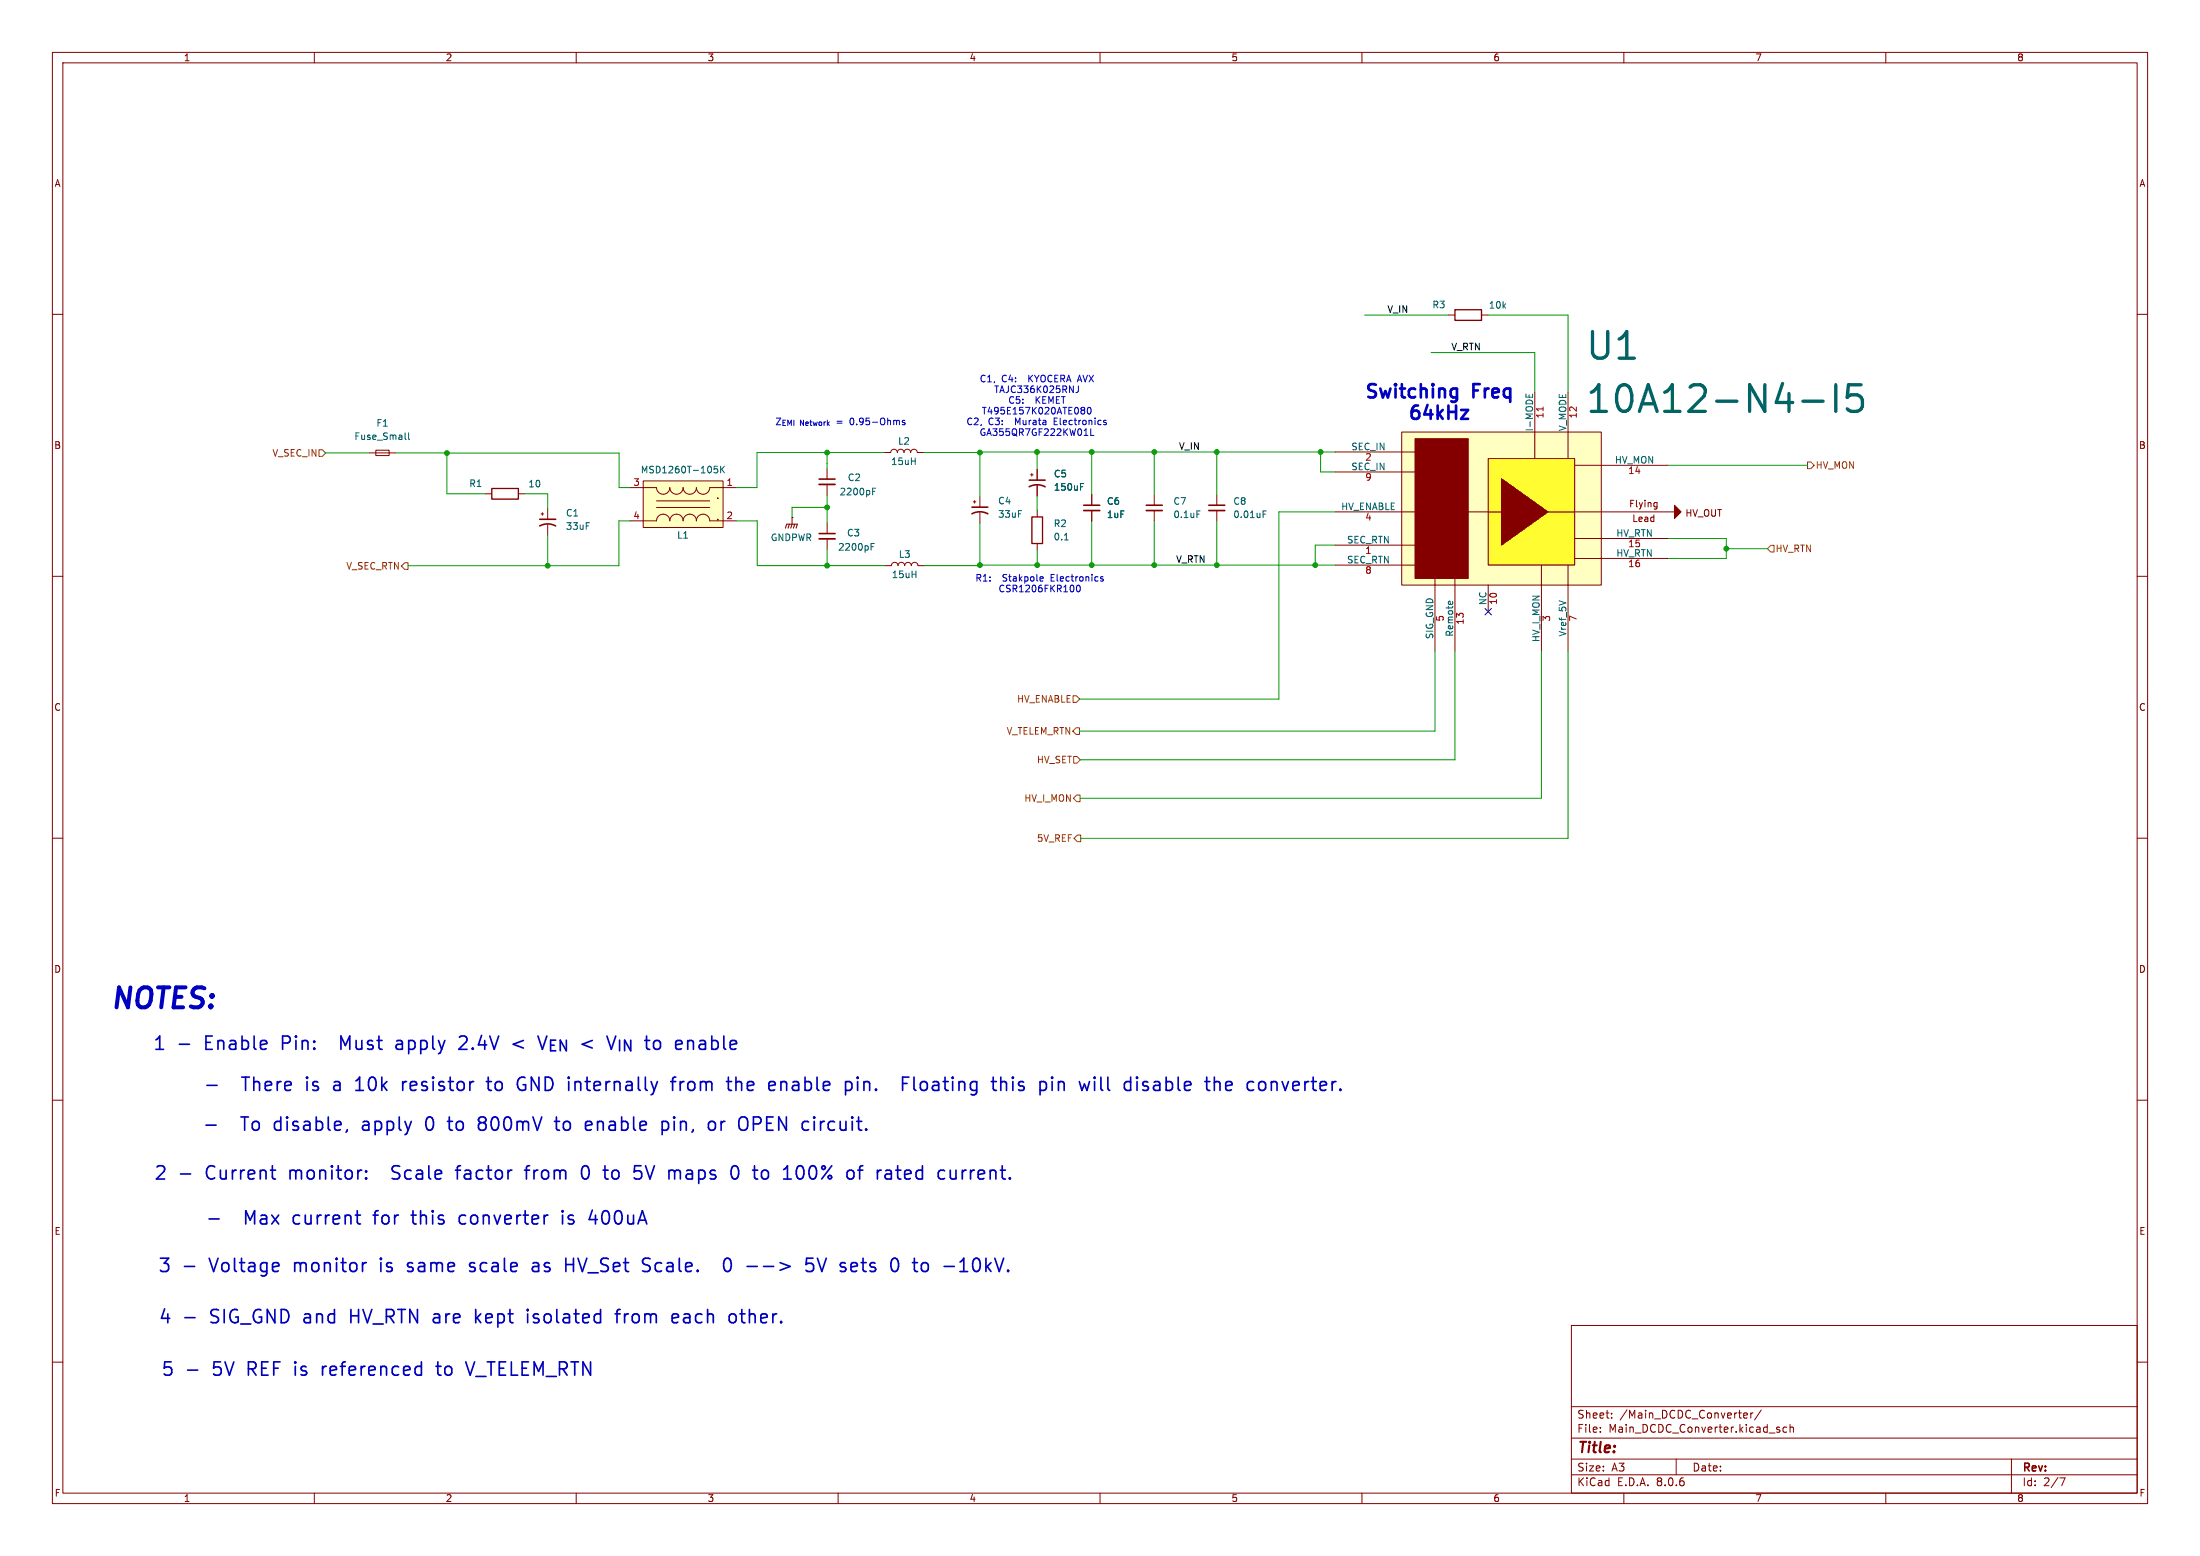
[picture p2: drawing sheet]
<svg xmlns="http://www.w3.org/2000/svg" width="420mm" height="297mm" viewBox="0 0 420 297" stroke-linecap="round" stroke-linejoin="round" font-family="sans-serif">
<g fill="none" stroke="#840000" stroke-width=".19">
<path d="M10 10h400v277h-400zM12 12h396v273h-396zM60 10v2M110 10v2M160 10v2M210 10v2M260 10v2M310 10v2M360 10v2M10 60h2M408 60h2M276.5 60.1h1.2"/>
<path d="M282.8 60.1h1.3M157.9 89.4v2M157.9 92.5v2M157.9 99.8v2M185.8 95.8h.5M186.1 95.5v.5M187.1 94.8v2M187.1 97.8v2.1M196.7 90.6h.5M197 90.4v.5M198 89.6v2M198 92.7v2"/>
<path d="M198 97.4v1.3M208.4 94.4v2M208.4 97.5v2M232.3 94.4v2M232.3 97.5v2M10 110h2M157.9 102.9v2M198 103.7v1.3M408 110h2M10 160h2M408 160h2M10 210h2"/>
<path d="M408 210h2M10 260h2M300 253h108v32h-108zM408 260h2M300 278.5h108M300 274.5h108M300 268.5h108M305.5 273.2v.2M305.5 272.5v.1M307.7 270.5v.2M307.7 269.8v.1M320 278.5v3"/>
<path d="M333.1 269.7l.4 .1 .1 .2-.7 .2M333.5 270.6l-.4 .1M334.2 269.7v1M334.7 269.7l-.3 .1-.2 .2M336.2 269.1l-1.3 1.9M339.6 272.9l.2 .2-.2 .3M339.6 272.4l.1 .1M341.1 272.5l-.4-.1-.3 .3 .1 .6h.6M341.7 272.5l.2-.1 .4 .1 .1 .9M341.7 271.9v1.5M384 278.5v6.5M60 285v2"/>
<path d="M110 285v2M160 285v2M210 285v2M260 285v2M300 281.5h108M310 285v2M360 285v2M393.2 282.1h1l-.6 1.5"/>
</g>
<path d="M156.4 92.5h3M206.9 97.5h3M230.8 97.5h3M156.4 102.9h3" fill="none" stroke="#840000" stroke-width=".33"/>
<path d="M156.4 91.4h3M185.5 98.1a3.2 3.2 0 0 1 3.1 0M185.5 96.8h3.1M196.5 92.9a3.2 3.2 0 0 1 3 0M196.5 91.6h3M206.9 96.4h3M230.8 96.4h3M156.4 101.8h3" fill="none" stroke="#840000" stroke-width=".3"/>
<path d="M166.6 93.8h.4M166.6 93.2h.6M206.3 92.9h.4M206.3 92.3h.6M241.1 98.1h.5M241.1 97.5h.6M166.3 104.3h.4M166.3 103.7h.6M203.2 103.1h.7" fill="none" stroke="#006464" stroke-width=".19"/>
<path d="M277.7 59.1h5.1v2.1h-5.1zM197 98.7h2v5h-2z" fill="none" stroke="#840000" stroke-width=".25"/>
<path d="M122.8 91.8h15.2v8.9h-15.2z" fill="#ffffc2"/>
<g fill="none" stroke="#840000" stroke-width=".19">
<path d="M70.5 86.4h5.1M71.7 85.9h2.6v1.1h-2.6zM120.3 93.1h5a1.27 1.27 0 0 0 1.3 1.2 1.27 1.27 0 0 0 1.3-1.2 1.27 1.27 0 0 0 1.2 1.2 1.27 1.27 0 0 0 1.3-1.2M122.8 91.8h15.2v8.9h-15.2zM125.3 95.6h10.2M125.3 96.9h10.2M126.6 98.1a1.27 1.27 0 0 1 1.3 1.3 1.27 1.27 0 0 1 1.2-1.3M126.6 98.1a1.27 1.27 0 0 0-1.3 1.3h-5M129.1 98.1a1.27 1.27 0 0 1 1.3 1.3M130.4 93.1a1.27 1.27 0 0 0 1.3 1.2 1.27 1.27 0 0 0 1.3-1.2 1.27 1.27 0 0 0 1.2 1.2 1.27 1.27 0 0 0 1.3-1.2h5.1M131.7 98.1a1.27 1.27 0 0 1 1.2 1.3 1.27 1.27 0 0 1 1.3-1.3M131.7 98.1a1.27 1.27 0 0 0-1.3 1.3"/>
<path d="M134.2 98.1a1.27 1.27 0 0 1 1.3 1.3h5.1M151.2 98.8h.1M151.2 98.8v1.3"/>
</g>
<path d="M77.3 83.7l.2 .2M78 82.6v1.1l.2 .2M136.4 89h.6M136.5 89.5h.3l.2 .2-.1 .5-.4 .1M137.6 89v1.3M137.8 89.5l.5 .8M138.3 89l-.7 .7" fill="none" stroke="#006464" stroke-width=".19"/>
<path d="M149.9 100.8l.3-.7h2l-.2 .7M150.7 100.1l-.3 .7M151.2 100.1l-.2 .7M151.7 100.1l-.2 .7" fill="none" stroke="#840000" stroke-width=".2"/>
<path d="M267.6 82.5h38.1v29.2h-38.1z" fill="#ffffc2"/>
<path d="M284.1 87.5h16.5v20.4h-16.5z" fill="#fffc31"/>
<g fill="none" stroke="#840000" stroke-width=".19">
<path d="M293 74.8v12.7M299.3 74.8v12.7M92.6 94.3h1.3M99 94.3h1.2M103.3 98.1h.5M103.5 97.8v.6M104.6 97.1v2M168.8 86.4h1.2a.64 .64 0 0 1 .7-.7 .64 .64 0 0 1 .6 .7 .64 .64 0 0 1 .6-.7 .64 .64 0 0 1 .7 .7 .64 .64 0 0 1 .6-.7 .64 .64 0 0 1 .6 .7 .64 .64 0 0 1 .7-.7 .64 .64 0 0 1 .6 .7h1.3M198 89.6v2M198 92.7v2M208.4 94.4v2M208.4 97.5v2"/>
<path d="M220.4 94.4v2M220.4 97.5v2M254.9 97.7h15.2M254.9 90.1h15.2M254.9 86.3h15.2M267.6 82.5h38.1v29.2h-38.1zM280.3 97.7h6.3M284.1 87.5h16.5v20.4h-16.5zM295.5 97.7h24.2M300.6 88.8h17.8M316 95.9l.3 .1M316.3 95.9v1l-.2 .3"/>
<path d="M316.3 96.7l-.3 .1M104.6 100.1v2.1M168.9 108h1.3a.64 .64 0 0 1 .6-.7 .64 .64 0 0 1 .6 .7 .64 .64 0 0 1 .7-.7 .64 .64 0 0 1 .6 .7 .64 .64 0 0 1 .6-.7 .64 .64 0 0 1 .7 .7 .64 .64 0 0 1 .6-.7 .64 .64 0 0 1 .6 .7h1.3M254.9 107.9h15.2M254.9 104.1h15.2M273.9 109.1v15.3M277.8 109.1v15.3M284.1 111.7v5.1M294.3 107.9v16.5M299.3 107.9v16.5M300.6 106.6h17.8M300.6 102.8h17.8"/>
</g>
<g fill="#840000" stroke="#840000" stroke-width=".19">
<path d="M286.6 91.4l8.9 6.3-8.9 6.4z"/>
<path d="M319.7 96.4l1.2 1.3-1.2 1.3z"/>
<path d="M270.1 83.7h10.2v26.7h-10.2z"/>
</g>
<path d="M291.3 75.2v.6M291.9 75.4v.4M292.6 75.2v.6M206.3 92.9h.4M206.3 92.3h.6M228.5 97.5h.6M276.5 114.9l.3-.1 .1 .6M277.3 114.8v.1" fill="none" stroke="#006464" stroke-width=".19"/>
<path d="M294.6 77.7v.7" fill="none" stroke="#a90000" stroke-width=".19"/>
<path d="M344.2 76.6h3.8M350.5 73.4v5.1M355.3 73.4h-2.4l-.3 2.5 .8-.5h1.2l.5 .2 .4 .7v1.2l-.2 .5-.7 .5h-1.2l-.8-.5" fill="none" stroke="#006464" stroke-width=".63"/>
<path d="M93.9 93.2h5.1v2.1h-5.1z" fill="none" stroke="#840000" stroke-width=".25"/>
<path d="M218.8 97.5h3.1" fill="none" stroke="#840000" stroke-width=".33"/>
<path d="M103 99.1h3.1M218.8 96.4h3.1M103 100.4a3.2 3.2 0 0 1 3.1 0" fill="none" stroke="#840000" stroke-width=".3"/>
<path d="M60.9 85.8h.6l.7 .7-.7 .6h-.6zM345.1 88.2h.6l.6 .6-.6 .7h-.6zM77.3 107.4h.6v1.3h-.6l-.7-.6zM338 104.1h.7v1.3h-.7l-.6-.7zM204.8 139.6l.6-.7h.7v1.3h-.7zM204.9 132.8h.6l.6 .6-.6 .7h-.6zM204.9 152.4l.7-.7h.6v1.3h-.6zM205 144.4h.6l.6 .6-.6 .7h-.6zM205.7 159.4h.6v1.3h-.6l-.7-.7z" fill="none" stroke="#725600" stroke-width=".19"/>
<g fill="none" stroke="#0000c2" stroke-width=".32">
<path d="M34.2 199.3h2M65.9 199.6l-.8-1.8v2.5M75.7 198.7l.3-.1 .7 .1M76.6 199.3h-.6a.5 .5 0 0 0-.4 .5 .5 .5 0 0 0 .4 .5h.6M87.7 198l.4-.2h.6l.3 .2M89 198.8l-1.4 1.5h1.6M99.9 198.6l-1.9 .7 1.9 .7M102.7 197.8l.8 2.5 .9-2.5M131.7 198.6h.3l.4 .4v1.3M39.3 214.8h2M39.5 207.2h1.9M66.3 215.6l-.2 .5"/>
<path d="M67.9 208.1h1.5M68.7 205.6l-.8 .7M76.9 206.4v1.7M77.6 206.4a.65 .65 0 0 0-.7 .5M81.9 213.2a1.59 1.59 0 0 0 0 2.5M85.4 214h1M85.8 215.4l.1 .2 .5 .1M91.6 214.2l.2 .1M91.6 213.3l.7-.1 .4 .2M91.8 214.3h.5M91.8 214.3l-.2 .1M92.3 214.3l.4 .2"/>
<path d="M92.7 215.5l-.4 .2-.7-.1M92.7 214l-.4 .3M92.8 206.4h1M93.2 205.6v2.2l.1 .2 .5 .1M99.3 205.7l.3-.1 .6 .1M99.9 207h.4v.9a.89 .89 0 0 1-1 .1M105.9 214h.9M106.2 213.2v2.2l.1 .2 .5 .1M107.8 214.2l-.3 .3v.8l.3 .3M126.7 214l.7 .2 .2 .3-.1 1-.4 .2h-.4M128 206.4h1M128.7 213.2v.2"/>
<path d="M128.7 214v1.7M128.7 213.2l-.1 .1 .1 .1M128.7 213.2l.1 .1-.1 .1M129 205.6l-.5 .1-.1 .3v2.1M129.9 206.4v1.7M130.6 206.4a.65 .65 0 0 0-.7 .5M137.7 214v1.7M138.4 214a.65 .65 0 0 0-.7 .5M140.5 205.6v2.5M140.5 206.7a.63 .63 0 0 1 1.1 .1v1.3M143.8 214.5h1M144.8 213.2h-1v2.5"/>
<path d="M149.1 206.7a.63 .63 0 0 1 1.1 .1v1.3M157.1 214l-.4 .5M163.7 205.6v.2M163.7 206.4v1.7M163.7 205.6l-.1 .1 .1 .1M163.7 205.6l.1 .1-.1 .1M164.9 206.4v1.7M165.7 206.4h-.4l-.4 .3M172.3 205.6h1.2M172.3 206.8h.9M174.5 205.6v2.2l.3 .3M175.9 206.6a.69 .69 0 0 1 1.1 .3v.8a.69 .69 0 0 1-.6 .5 .69 .69 0 0 1-.7-.5v-.8z"/>
<path d="M191.4 206.4l.6 .2 .1 .2v1.3M193.4 205.6v.2M193.4 206.4v1.7M193.4 205.6l-.2 .1 .2 .1M193.4 205.6l.1 .1-.1 .1M194.4 208l.8 .1M194.8 206.4l-.4 .4 .2 .4 .2 .1M202.4 206.4l.6 .2 .2 .2v1.3M211.5 205.6v2.2l.4 .3M220.3 206.6l.3-.2 .7 .2M221.4 207l-.8 .2a.5 .5 0 0 0-.4 .5 .5 .5 0 0 0 .4 .4l.8-.1M234.4 206.4l.7 .2 .1 .4-1.2 .3"/>
<path d="M235.1 208l-.7 .1M244.8 206.4l.6 1.7 .6-1.7M34.5 224.1h1.9M39.9 232.7h1.9M51.6 223.4h1M52.4 225.1h.2M67.8 231.9h1M68.6 233.6h.2M69.9 224.8l.1 .1-.1 .2M69.9 224.8l-.1 .1 .1 .2M69.9 223.5v.2M69.9 224.8v.3"/>
<path d="M69.9 223.5l.1 .1-.1 .1M69.9 223.5l-.1 .1 .1 .1M71.2 231.9h1M74.9 224.9l.9 .2M75.3 222.5a.62 .62 0 0 0-.5 .6 .62 .62 0 0 0 .5 .6M78.5 231.9h1M78.8 231.1v2.2l.4 .3M86.9 223.4h1M87.9 222.5l-.5 .1-.1 .3v2.2M88.6 231.9h-.4l-.5 .5 .1 1 .4 .2h.4M100.1 223.4h1M101.1 222.5l-.5 .1-.1 .3v2.2"/>
<path d="M107.4 231.1v.2M107.4 231.9v1.7M107.4 231.1l-.1 .1 .1 .1M107.4 231.1l.1 .1-.1 .1M108.5 233.5l.2 .1M108.8 231.9l-.3 .4 .1 .4 .2 .1M111.4 222.6a.6 .6 0 0 1 .9 .4 1.49 1.49 0 0 1-.4 2.1 .65 .65 0 0 1-.8-.5 1.98 1.98 0 0 1 .3-2zM112.5 232.8h1.5M113.7 231.9v1.7M116.8 224.6a.69 .69 0 0 0 .9 .5M117.7 223.4a.69 .69 0 0 0-.9 .4M123.2 222.5l.9 2.6"/>
<path d="M152.9 222.5a1.59 1.59 0 0 1 0 2.6M171 223.4h1M171.7 225.1h.3M172.8 223.5l-.1 .2v1l.1 .2M173.9 224l-1.2 .2M183.7 223.4v1.7M184.4 223.4a.65 .65 0 0 0-.7 .4M35.2 241.7h2M35.3 251.5h1.9M69.7 241h.2M72.7 240.2l-.1 .1 .1 .1M77.8 242.6l.7 .1"/>
<path d="M78.5 241l-.6 .1-.1 .3 .1 .3 .6 .2M83.6 259.9v2.2l.1 .3 .5 .1M88.9 259.9l.9 2.6 .8-2.6M89.6 242.6l.3 .1 .7-.1M90.6 241.1l-.6-.1-.4 .4 .2 .3 .8 .3M90.8 249.9v2.6M91.1 251.5l.7 1M91.8 250.8l-1 1M100.7 249.9v.3M100.7 250.8v1.7M100.7 249.9l-.1 .2 .1 .1M100.7 249.9l.2 .2-.2 .1"/>
<path d="M101.7 241.1l.3-.1 .7 .1 .1 .3v1.3M101.8 252.4l.3 .1M102.2 250.8l-.4 .3 .1 .4 .3 .1M102.8 241.6l-.8 .1a.5 .5 0 0 0-.4 .5 .5 .5 0 0 0 .4 .5l.8-.1M108 241.4h1.5M109.5 240.2v2.5M117.4 250.8h1M118.4 249.9l-.5 .2-.1 .2v2.2M119.2 250.8v1.7M119.4 251l-.2 .3M123.8 240.2l.3 .1M124 241.7l.1 .3-.1 .5"/>
<path d="M128.4 250.9l.8-.1 .2 .1 .1 .5-1.2 .2M128.4 252.4l.3 .1 .7-.1M130.6 251.6l-.1 .3 .1 .5M138.5 240.3a.6 .6 0 0 1 1 .3 1.49 1.49 0 0 1-.5 2.1 .65 .65 0 0 1-.7-.5 1.98 1.98 0 0 1 .2-1.9zM140 250.8l.5 .5v.7l-.5 .5M141.3 250.8h.9M141.6 249.9v2.2l.4 .4M145.8 241.7h1.9M155.2 240.2h-1.2l-.1 1.2 .3-.3 .9 .1 .2 .4-.1 .9-.4 .2h-.6l-.3-.2M156 240.2l.9 2.5 .8-2.5M164.4 241h1M164.8 240.2v2.1l.1 .3"/>
<path d="M174.2 241h1M174.6 240.2v2.1l.1 .3 .5 .1M185.9 240.4a2.14 2.14 0 0 0 0 2.1M35.8 261.5h1.9M61.6 260.8v1.7M62.1 260.8l-.5 .5M83.2 260.8h1"/>
</g>
<g fill="none" stroke="#0000c2" stroke-width=".19">
<path d="M166 79.8h-.6l-.1 .6M205.9 73.7l-.1 1.1-.4 .1M206.5 78.2l.1 .1M206.5 77.8h.3l.2 .1 .1 .2-.3 .2M206.6 78.3h.2M206.6 78.3l-.1 .1M206.8 78.3l.3 .2-.1 .4-.2 .1h-.3M207.7 77.8h.2a.68 .68 0 0 1 .4 .6 .68 .68 0 0 1-.4 .6 .84 .84 0 0 1-.2-1.2zM154.2 80.5l.1 .3-.5 .1M154.3 81.2h-.1M154.6 80.5h.4M154.7 80.2v.9l.2 .1"/>
<path d="M162.9 80v.8M163.5 81v.1M164.2 81.1h.2M164.8 80.5l-.1-.6-.4-.1-.2 .2v.4l.2 .2M166.6 80.6h.9M208.2 81.8v1.3h.6M210.7 80.6l.5 .2v.2l-.4 .1M210.7 80.3h.5M198.7 110.1h.4l.1 .3-.7 .1M199.1 110.9h-.4M205.6 111.8a.69 .69 0 0 0 .3 1.2l.3-.5-.1-.7M210.6 110.1h-.3l-.2 .2 .1 .1 .4 .2v.3h-.5"/>
</g>
<path d="M277.9 74.2l.2 .1M278.1 74.2v2l-.2 .4M278.1 75.7l-.2 .2M278.9 78.3h1.4l-1.4 1.6h1.4" fill="none" stroke="#0000c2" stroke-width=".51"/>
<g fill="none" stroke="#009600" stroke-width=".19">
<path d="M260.5 60.1h16M273.2 67.3h19.8v7.5M284.1 60.1h15.2v14.7M70.5 86.4l-8.3 .1M75.6 86.4h9.7v7.9h7.3M85.3 86.5h32.9v6.6h2.1M100.2 94.3h4.4v2.8M120.3 99.4h-2.1v8.6l-40.3 .1M140.6 99.4h4v8.6h24.3M157.9 94.5v5.3M157.9 88.5h.1M157.9 86.4v3"/>
<path d="M157.9 96.8h-6.7v2M168.8 86.4h-24.3v6.7h-3.9M176.4 86.4h10.7M187.1 99.9v8.1h-10.6M198 86.3h.1M198 86.3v3.3M198 94.7v2.7M198 97.4h.1M208.4 86.3v8.1M208.4 99.5v8.4M220.4 86.3v8.1M220.4 99.5v8.4"/>
<path d="M232.3 86.3v8.1M232.3 99.5v8.4M252.1 86.3v3.8h2.8M254.9 86.3h-67.8v8.5M254.9 97.7h-10.8v35.7h-38M318.4 88.8h26.7M104.6 102.2v5.8M157.9 104.9v3.1M187.1 107.9h67.8M198 105v2.9M254.9 104.1h-3.8v3.8M318.4 102.8h11.2v3.8h-11.2"/>
<path d="M329.6 104.7h7.8M273.9 124.4v15.2h-67.8M277.8 124.4v20.6h-71.6M294.3 124.4v28h-88.1M299.3 124.4v35.6h-93"/>
</g>
<path d="M283.5 116.1l1.2 1.3M284.7 116.1l-1.2 1.3" fill="none" stroke="#000084" stroke-width=".19"/>
<g fill="#009600" stroke="#009600" stroke-width=".19">
<circle cx="198" cy="107.9" r=".46"/>
<circle cx="220.4" cy="107.9" r=".46"/>
<circle cx="208.4" cy="107.9" r=".46"/>
<circle cx="232.3" cy="107.9" r=".46"/>
<circle cx="251.1" cy="107.9" r=".46"/>
<circle cx="208.4" cy="86.3" r=".46"/>
<circle cx="187.1" cy="86.4" r=".46"/>
<circle cx="187.1" cy="107.9" r=".46"/>
<circle cx="157.9" cy="96.8" r=".46"/>
<circle cx="198" cy="86.3" r=".46"/>
<circle cx="157.9" cy="86.4" r=".46"/>
<circle cx="104.6" cy="108" r=".46"/>
<circle cx="85.3" cy="86.5" r=".46"/>
<circle cx="157.9" cy="108" r=".46"/>
<circle cx="329.6" cy="104.7" r=".46"/>
<circle cx="252.1" cy="86.3" r=".46"/>
<circle cx="220.4" cy="86.3" r=".46"/>
<circle cx="232.3" cy="86.3" r=".46"/>
</g>
<g font-size="7.1" fill="#006464">
<text x="302.4" y="69.5">U1</text>
<text x="302.4" y="79.7">10A12-N4-I5</text>
</g>
<text font-size="5.3" fill="#0000c2" x="20.6" y="193.6">NOTES:</text>
<g font-size="3.5" fill="#0000c2">
<text x="260.2" y="76.7">Switching</text>
<text x="281.2" y="76.7">Freq</text>
<text x="268.5" y="80.8">64kHz</text>
<text x="29.1" y="200.9">1</text>
<text x="39.4" y="200.9">Enable</text>
<text x="54.5" y="200.9">Pin:</text>
<text x="66.5" y="200.9">Must</text>
<text x="77.6" y="200.9">apply</text>
<text x="90.1" y="200.9">2.4V</text>
<text x="106.2" y="200.9">V_{EN} V_{IN}</text>
<text x="127.9" y="200.9">to</text>
<text x="134.1" y="200.9">enable</text>
<text x="46.6" y="208.7">There</text>
<text x="59.1" y="208.7">is</text>
<text x="64.8" y="208.7">a</text>
<text x="69.4" y="208.7">10k</text>
<text x="78.7" y="208.7">resistor</text>
<text x="95.5" y="208.7">to</text>
<text x="101.6" y="208.7">GND internally</text>
<text x="132" y="208.7">from</text>
<text x="143.1" y="208.7">the</text>
<text x="151.4" y="208.7">enable</text>
<text x="166.4" y="208.7">pin.</text>
<text x="178.2" y="208.7">Floating</text>
<text x="195.9" y="208.7">this</text>
<text x="205.3" y="208.7">pin</text>
<text x="213.5" y="208.7">will</text>
<text x="222.4" y="208.7">disable</text>
<text x="238.4" y="208.7">the</text>
<text x="246.7" y="208.7">converter.</text>
<text x="46.4" y="216.3">To</text>
<text x="53" y="216.3">disable,</text>
<text x="70.3" y="216.3">apply</text>
<text x="82.8" y="216.3">0</text>
<text x="87.6" y="216.3">to</text>
<text x="93.7" y="216.3">800mV</text>
<text x="108.9" y="216.3">to</text>
<text x="115.1" y="216.3">enable</text>
<text x="130" y="216.3">pin,</text>
<text x="139.4" y="216.3">or</text>
<text x="145.7" y="216.3">OPEN</text>
<text x="158.2" y="216.3">circuit.</text>
<text x="29.3" y="225.6">2</text>
<text x="39.6" y="225.6">Current</text>
<text x="55.9" y="225.6">monitor:</text>
<text x="76.4" y="225.6">Scale</text>
<text x="89.2" y="225.6">factor</text>
<text x="102.8" y="225.6">from</text>
<text x="113.9" y="225.6">0</text>
<text x="118.7" y="225.6">to</text>
<text x="124.8" y="225.6">5V</text>
<text x="131.8" y="225.6">maps</text>
<text x="144.2" y="225.6">0</text>
<text x="149" y="225.6">to</text>
<text x="155.1" y="225.6">100%</text>
<text x="167.7" y="225.6">of</text>
<text x="173.8" y="225.6">rated</text>
<text x="186" y="225.6">current.</text>
<text x="47" y="234.2">Max</text>
<text x="56.6" y="234.2">current</text>
<text x="72.5" y="234.2">for</text>
<text x="80.2" y="234.2">this</text>
<text x="89.6" y="234.2">converter</text>
<text x="109.7" y="234.2">is</text>
<text x="115.3" y="234.2">400uA</text>
<text x="30" y="243.3">3</text>
<text x="40.4" y="243.3">Voltage</text>
<text x="56.8" y="243.3">monitor</text>
<text x="73.7" y="243.3">is</text>
<text x="79.3" y="243.3">same</text>
<text x="91.6" y="243.3">scale</text>
<text x="104" y="243.3">as</text>
<text x="110.8" y="243.3">HV_Set</text>
<text x="126" y="243.3">Scale.</text>
<text x="142.3" y="243.3">0</text>
<text x="147.1" y="243.3">--&gt;</text>
<text x="158.9" y="243.3">5V</text>
<text x="165.9" y="243.3">sets</text>
<text x="176" y="243.3">0</text>
<text x="180.8" y="243.3">to</text>
<text x="187" y="243.3">-10kV.</text>
<text x="30.1" y="253.1">4</text>
<text x="40.4" y="253.1">SIG_GND and</text>
<text x="67.9" y="253.1">HV_RTN are</text>
<text x="92.7" y="253.1">kept</text>
<text x="103" y="253.1">isolated</text>
<text x="120.5" y="253.1">from</text>
<text x="131.6" y="253.1">each</text>
<text x="142.9" y="253.1">other.</text>
<text x="30.6" y="263.1">5</text>
<text x="41" y="263.1">5V</text>
<text x="47.9" y="263.1">REF is</text>
<text x="63" y="263.1">referenced</text>
<text x="85.4" y="263.1">to</text>
<text x="91.6" y="263.1">V_TELEM_RTN</text>
</g>
<text font-size="2.8" fill="#840000" x="301" y="277.9">Title:</text>
<g font-size="2.1" fill="#840000">
<text x="301" y="273.7">File:</text>
<text x="301" y="271">Sheet:</text>
<text x="307.1" y="273.7">Main_DCDC_Converter.kicad_sch</text>
<text x="309.2" y="271">/Main_DCDC_Converter/</text>
<text x="301" y="281.1">Size:</text>
<text x="307.6" y="281.1">A3</text>
<text x="323" y="281.1">Date:</text>
<text x="386" y="281.3">Rev:</text>
<text x="301" y="283.9">KiCad</text>
<text x="308.7" y="283.9">E.D.A.</text>
<text x="316.3" y="283.9">8.0.6</text>
<text x="386" y="283.9">Id:</text>
<text x="390.1" y="283.9">2/7</text>
</g>
<g font-size="1.8" fill="#840000">
<text x="35" y="11.9">1</text>
<text x="85" y="11.9">2</text>
<text x="135" y="11.9">3</text>
<text x="185" y="11.9">4</text>
<text x="235" y="11.9">5</text>
<text x="285" y="11.9">6</text>
<text x="335" y="11.9">7</text>
<text x="385" y="11.9">8</text>
<text x="10.3" y="35.9">A</text>
<text x="408.3" y="35.9">A</text>
<text x="10.3" y="85.9">B</text>
<text x="408.2" y="85.9">B</text>
<text x="136.6" y="95.5">.</text>
<text x="136.6" y="99.5">.</text>
<text x="310.9" y="97.1">Flying</text>
<text x="311.5" y="99.8">Lead</text>
<text x="321.6" y="98.8">HV_OUT</text>
<text x="10.3" y="135.9">C</text>
<text x="408.2" y="135.9">C</text>
<text x="10.3" y="185.9">D</text>
<text x="408.2" y="185.9">D</text>
<text x="10.3" y="235.9">E</text>
<text x="408.3" y="235.9">E</text>
<text x="10.3" y="285.9">F</text>
<text x="35" y="286.9">1</text>
<text x="85" y="286.9">2</text>
<text x="135" y="286.9">3</text>
<text x="185" y="286.9">4</text>
<text x="235" y="286.9">5</text>
<text x="285" y="286.9">6</text>
<text x="335" y="286.9">7</text>
<text x="385" y="286.9">8</text>
<text x="408.3" y="285.9">F</text>
</g>
<g font-size="1.8" fill="#0f0f0f">
<text x="264.8" y="59.8">V_IN</text>
<text x="277" y="67">V_RTN</text>
<text x="225" y="85.9">V_IN</text>
<text x="224.4" y="107.5">V_RTN</text>
</g>
<g font-size="1.8" fill="#006464">
<text x="273.4" y="59">R3</text>
<text x="284.1" y="59.1">10k</text>
<text x="71.8" y="81.6">F1</text>
<text x="292.7" y="82.4" transform="rotate(-90 292.7 82.4)">I-MODE</text>
<text x="299.1" y="82.4" transform="rotate(-90 299.1 82.4)">V_MODE</text>
<text x="67.6" y="84.2">Fuse_Small</text>
<text x="170" y="89">15uH</text>
<text x="171.4" y="85.1">L2</text>
<text x="257.9" y="86">SEC_IN</text>
<text x="257.9" y="89.8">SEC_IN</text>
<text x="260.5" y="88.3">2</text>
<text x="308.2" y="88.6">HV_MON</text>
<text x="89.5" y="93.2">R1</text>
<text x="100.8" y="93.2">10</text>
<text x="122.2" y="90.5">MSD1260T-105K</text>
<text x="160.2" y="94.7">2200pF</text>
<text x="161.7" y="92">C2</text>
<text x="201.1" y="91.3">C5</text>
<text x="201.1" y="93.9">150uF</text>
<text x="107.9" y="98.8">C1</text>
<text x="107.9" y="101.3">33uF</text>
<text x="190.5" y="96.5">C4</text>
<text x="190.5" y="99">33uF</text>
<text x="201.1" y="100.8">R2</text>
<text x="211.2" y="96.5">C6</text>
<text x="211.2" y="99.1">1uF</text>
<text x="223.9" y="96.5">C7</text>
<text x="223.9" y="99.1">0.1uF</text>
<text x="235.3" y="96.5">C8</text>
<text x="235.3" y="99.1">0.01uF</text>
<text x="255.9" y="97.5">HV_ENABLE</text>
<text x="129.2" y="103">L1</text>
<text x="147" y="103.5">GNDPWR</text>
<text x="159.9" y="105.3">2200pF</text>
<text x="161.6" y="102.6">C3</text>
<text x="171.5" y="106.7">L3</text>
<text x="201.1" y="103.3">0.1</text>
<text x="257.1" y="103.8">SEC_RTN</text>
<text x="257.1" y="107.6">SEC_RTN</text>
<text x="260.5" y="106">1</text>
<text x="308.5" y="102.5">HV_RTN</text>
<text x="308.5" y="106.3">HV_RTN</text>
<text x="310.7" y="104.8">15</text>
<text x="170.2" y="110.5">15uH</text>
<text x="283.9" y="115.6" transform="rotate(-90 283.9 115.6)">NC</text>
<text x="273.7" y="122.1" transform="rotate(-90 273.7 122.1)">SIG_GND</text>
<text x="277.5" y="121.6" transform="rotate(-90 277.5 121.6)">Remote</text>
<text x="294" y="122.7" transform="rotate(-90 294 122.7)">HV_I_MON</text>
<text x="299.1" y="121.6" transform="rotate(-90 299.1 121.6)">Vref_5V</text>
</g>
<g font-size="1.8" fill="#0000c2">
<text x="186.9" y="73.2">C1,</text>
<text x="189.7" y="75.2">TAJC336K025RNJ</text>
<text x="191.2" y="73.2">C4:</text>
<text x="192.4" y="77.3">C5:</text>
<text x="196.6" y="73.2">KYOCERA AVX</text>
<text x="197.8" y="77.3">KEMET</text>
<text x="147.9" y="81.4">Z_{EMI</text>
<text x="155.3" y="81.4">Network}</text>
<text x="164.8" y="81.4">=</text>
<text x="167.5" y="81.4">0.95-Ohms</text>
<text x="184.4" y="81.4">C2,</text>
<text x="186.9" y="83.4">GA355QR7GF222KW01L</text>
<text x="187.3" y="79.3">T495E157K020ATE080</text>
<text x="188.6" y="81.4">C3:</text>
<text x="194.1" y="81.4">Murata</text>
<text x="201.7" y="81.4">Electronics</text>
<text x="186.1" y="111.2">R1:</text>
<text x="190.5" y="113.2">CSR1206FKR100</text>
<text x="191.5" y="111.2">Stakpole</text>
<text x="200.9" y="111.2">Electronics</text>
</g>
<g font-size="1.8" fill="#a90000">
<text x="295" y="80" transform="rotate(-90 295 80)">11</text>
<text x="301.3" y="80" transform="rotate(-90 301.3 80)">12</text>
<text x="120.8" y="92.8">3</text>
<text x="138.6" y="92.8">1</text>
<text x="260.5" y="92.1">9</text>
<text x="310.7" y="90.8">14</text>
<text x="120.8" y="99.2">4</text>
<text x="138.6" y="99.2">2</text>
<text x="260.5" y="99.7">4</text>
<text x="260.5" y="109.8">8</text>
<text x="310.7" y="108.6">16</text>
<text x="275.9" y="118.7" transform="rotate(-90 275.9 118.7)">5</text>
<text x="279.7" y="119.3" transform="rotate(-90 279.7 119.3)">13</text>
<text x="286.1" y="115.5" transform="rotate(-90 286.1 115.5)">10</text>
<text x="296.2" y="118.7" transform="rotate(-90 296.2 118.7)">3</text>
<text x="301.3" y="118.7" transform="rotate(-90 301.3 118.7)">7</text>
</g>
<g font-size="1.8" fill="#725600">
<text x="51.9" y="87.3">V_SEC_IN</text>
<text x="346.5" y="89.7">HV_MON</text>
<text x="338.9" y="105.6">HV_RTN</text>
<text x="66" y="108.9">V_SEC_RTN</text>
<text x="194.1" y="134.3">HV_ENABLE</text>
<text x="192.1" y="140.4">V_TELEM_RTN</text>
<text x="197.9" y="145.9">HV_SET</text>
<text x="195.5" y="153.2">HV_I_MON</text>
<text x="197.9" y="160.9">5V_REF</text>
</g>
</svg>
